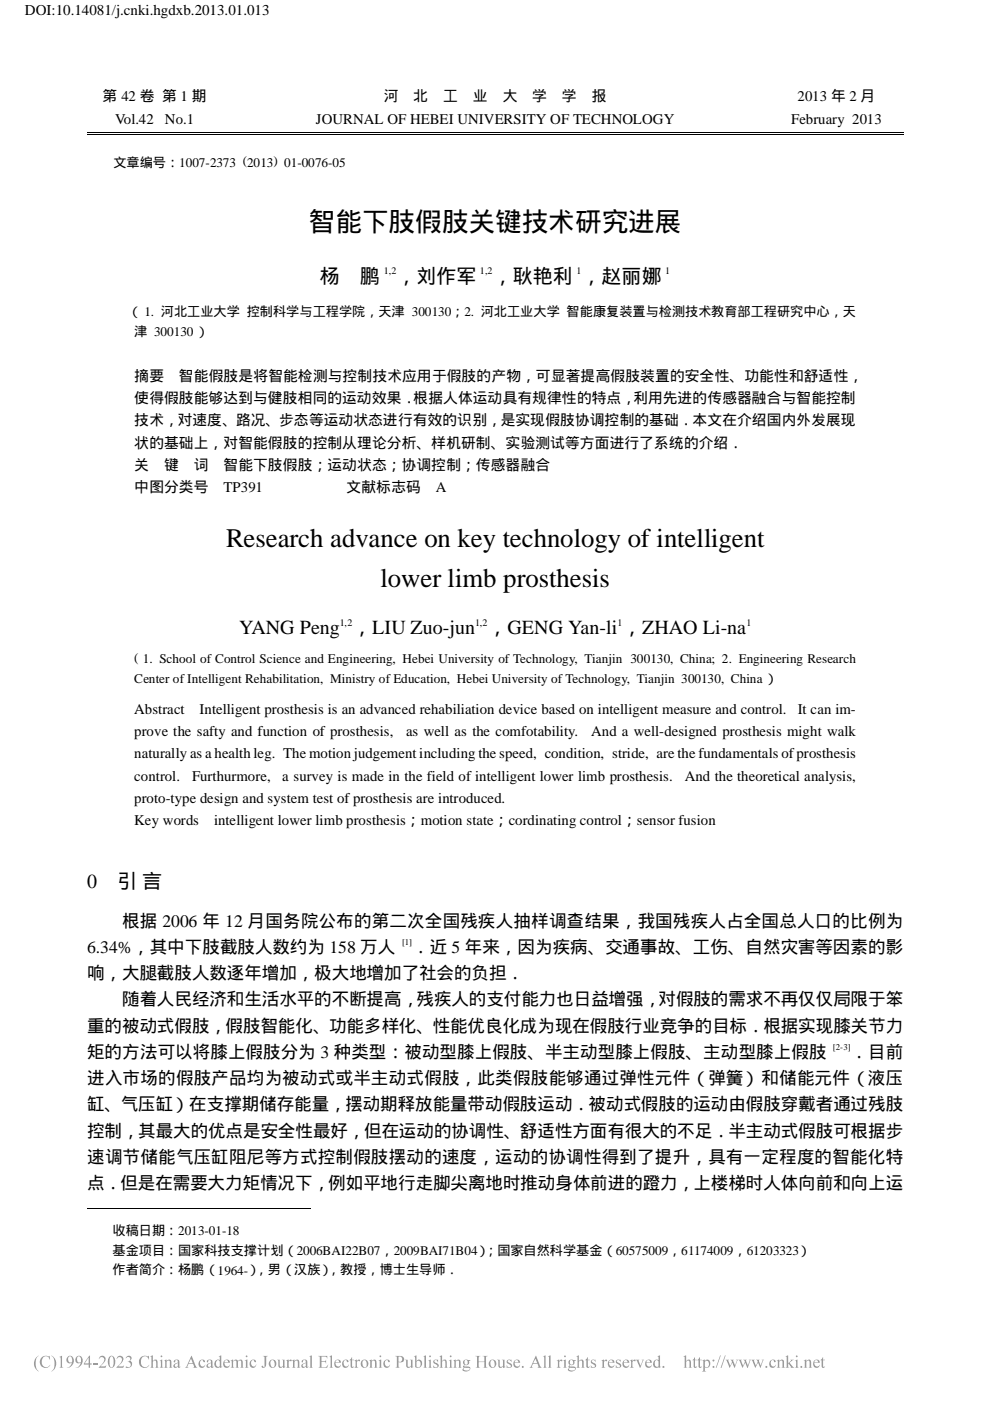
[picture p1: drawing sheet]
<svg xmlns="http://www.w3.org/2000/svg" width="210mm" height="297mm" viewBox="0 0 210 297" stroke-linecap="round" stroke-linejoin="round" font-family="sans-serif">
<path d="M18.5 28.1h173.1M18.5 28.6h173.1M18.5 256.2h47.5" fill="none" stroke="#000" stroke-width=".21"/>
<g fill="#999">
<path d="M7.8 287.7l.4-.3a2.47 2.47 0 0 0 0 3.4 1.93 1.93 0 0 1-.4-3.1z" fill-rule="evenodd"/>
<path d="M8.9 287.7a1.78 1.78 0 0 1 1.5-.2l.1-.1 .1 .9a.92 .92 0 0 0-1.1-.7 .92 .92 0 0 0-.6 1.2 .98 .98 0 0 0 .6 1 .98 .98 0 0 0 1.2-.4 1.24 1.24 0 0 1-1.9 .3 1.24 1.24 0 0 1 .1-2z" fill-rule="evenodd"/>
<path d="M42.3 288.5a.59 .59 0 0 1 .7-.3 .59 .59 0 0 1 .4 .5 .29 .29 0 0 1-.3 0 .29 .29 0 0 1-.1-.3 .6 .6 0 0 0-.6 .4 .6 .6 0 0 0 .1 .7 .55 .55 0 0 0 .6 .2 .55 .55 0 0 0 .4-.4 .76 .76 0 0 1-.9 .7 .76 .76 0 0 1-.5-1.1z" fill-rule="evenodd"/>
<path d="M12.5 287.7l.7-.3v2.3l.3 .3h-.9l.2-.2 .1-1.6-.1-.4z" fill-rule="evenodd"/>
<path d="M14.4 287.6a.93 .93 0 0 1 1.2 .3 .93 .93 0 0 1 0 1.1 1.34 1.34 0 0 1-1.5 1 1.26 1.26 0 0 0 1.1-1.1 .77 .77 0 0 1-1.1-.2 .77 .77 0 0 1 .3-1.1zM14.7 287.6a.64 .64 0 0 0-.3 .9 .64 .64 0 0 0 .9 .2 .99 .99 0 0 0-.4-1.2z" fill-rule="evenodd"/>
<path d="M16.3 287.6a.86 .86 0 0 1 1.1 .1 .86 .86 0 0 1 .1 1 1.38 1.38 0 0 1-1.5 1.3 1.21 1.21 0 0 0 1.1-1.1 .78 .78 0 0 1-1.1-.2 .78 .78 0 0 1 .3-1.1zM16.4 287.7a.64 .64 0 0 0-.1 .8 .64 .64 0 0 0 .8 .3 .74 .74 0 0 0-.5-1.2z" fill-rule="evenodd"/>
<path d="M18.9 287.4h.2v1.7h.3v.2h-.3v.7h-.3v-.7h-1v-.2zM18.8 287.8l-.8 1.3h.8z" fill-rule="evenodd"/>
<path d="M19.7 289h1v.3h-1z" fill-rule="evenodd"/>
<path d="M21.2 287.6a.77 .77 0 0 1 1.1 .2 .77 .77 0 0 1-.2 1.1l-.8 .8h.9l.3-.2-.1 .5-1.5-.1a2.08 2.08 0 0 0 1.1-1.9 .62 .62 0 0 0-1 .1z" fill-rule="evenodd"/>
<path d="M78.2 288.5l.6-.2v.3a.54 .54 0 0 1 .7-.4 .54 .54 0 0 1 .3 .7v.9l.3 .2h-.8l.2-.2v-.9l-.1-.3-.2-.1-.4 .2v1.1l.3 .2h-.9l.3-.2v-1.2z" fill-rule="evenodd"/>
<path d="M127.5 288.5l.6-.2v.3l.2-.3h.3a.2 .2 0 0 1 0 .3 .2 .2 0 0 1-.3-.1l-.2 .3v.9l.3 .3h-.9l.2-.2v-1.2z" fill-rule="evenodd"/>
<path d="M26.8 287.7a.58 .58 0 0 1 .9-.1 .58 .58 0 0 1-.1 .9 .82 .82 0 0 1 .2 1.2 .82 .82 0 0 1-1.2 .1l.1-.1a.59 .59 0 0 0 1-.2 .59 .59 0 0 0-.6-.8 .54 .54 0 0 0 .5-.4 .54 .54 0 0 0-.4-.6l-.5 .3z" fill-rule="evenodd"/>
<path d="M29.9 287.7a1.76 1.76 0 0 1 1.5-.2l.2-.1v.9a.9 .9 0 0 0-1.1-.7 .9 .9 0 0 0-.6 1.2 .96 .96 0 0 0 .6 1 .96 .96 0 0 0 1.2-.4 1.24 1.24 0 0 1-1.9 .3 1.24 1.24 0 0 1 .1-2z" fill-rule="evenodd"/>
<path d="M31.8 287.6l.6-.2v1.2a.54 .54 0 0 1 .7-.3 .54 .54 0 0 1 .3 .7v.8l.3 .2h-.9l.3-.3v-.9a.35 .35 0 0 0-.3-.4 .35 .35 0 0 0-.4 .3v1.1l.3 .2h-.8l.2-.3v-2z" fill-rule="evenodd"/>
<path d="M34.1 287.6a.18 .18 0 0 1 .3 0 .18 .18 0 0 1-.3 0zM33.8 288.5l.6-.2v1.4l.3 .3h-.9l.3-.2v-.2v-1.1z" fill-rule="evenodd"/>
<path d="M25 287.6a.77 .77 0 0 1 1.1 .2 .77 .77 0 0 1-.3 1.1l-.8 .8h1l.3-.2-.2 .5h-1.4a2.65 2.65 0 0 0 1.1-2 .6 .6 0 0 0-.6-.3 .6 .6 0 0 0-.5 .4z" fill-rule="evenodd"/>
<path d="M122.2 287.6l.5-.2v1.2a.55 .55 0 0 1 .7-.3 .55 .55 0 0 1 .4 .7v.8l.2 .2h-.8l.2-.2v-1a.35 .35 0 0 0-.3-.4 .35 .35 0 0 0-.4 .3v1.1l.3 .2h-.8l.2-.1v-.3v-1.8v-.2z" fill-rule="evenodd"/>
<path d="M113.6 287.4l.9 2.1 .4 .5h-1l.3-.2-.2-.6h-1l-.3 .6 .3 .2h-.7l.3-.3zM113.5 288l-.5 1h.9z" fill-rule="evenodd"/>
<path d="M40.6 287.4l.9 2.1 .4 .5h-1l.2-.2-.1-.6h-1l-.3 .6 .3 .2h-.8l.3-.3zM40.5 288l-.5 1h.9z" fill-rule="evenodd"/>
<path d="M10.9 287.4a1.91 1.91 0 0 1 0 3.4 2.47 2.47 0 0 0 0-3.4z" fill-rule="evenodd"/>
<path d="M44 288.4a.62 .62 0 0 1 .7-.1 .62 .62 0 0 1 .3 .6l.1 .9h.2l-.4 .2-.2-.2a.51 .51 0 0 1-.9 .1 .51 .51 0 0 1 .5-.8l.4-.2v-.3a.36 .36 0 0 0-.4-.2 .36 .36 0 0 0-.3 .5l-.1-.2zM44.1 289.3v.2l.1 .3 .5-.2v-.6z" fill-rule="evenodd"/>
<path d="M46.4 287.6l.5-.2v2.3l.3 .1-.6 .2v-.2a.74 .74 0 0 1-1 0 .74 .74 0 0 1-.1-1.1l.5-.4 .6 .1v-.7zM46 288.5a.75 .75 0 0 0-.2 .8 .75 .75 0 0 0 .6 .5l.2-.2v-.8a.38 .38 0 0 0-.2-.4 .38 .38 0 0 0-.4 .1z" fill-rule="evenodd"/>
<path d="M47.6 288.5a.67 .67 0 0 1 .7-.2 .67 .67 0 0 1 .5 .6h-1.2a.6 .6 0 0 0 .4 .8 .6 .6 0 0 0 .7-.4 .74 .74 0 0 1-.9 .7 .74 .74 0 0 1-.5-1.1zM47.7 288.5l-.1 .3h.8a.39 .39 0 0 0-.2-.4 .39 .39 0 0 0-.5 .1z" fill-rule="evenodd"/>
<path d="M48.9 288.5l.5-.2v.3a.55 .55 0 0 1 .5-.3 .55 .55 0 0 1 .5 .3 .53 .53 0 0 1 .7-.4 .53 .53 0 0 1 .4 .7v.9l.2 .2h-.8l.3-.2v-.9a.35 .35 0 0 0-.4-.4 .35 .35 0 0 0-.4 .3v1l.3 .2h-.8l.2-.2v-.9a.37 .37 0 0 0-.2-.4 .37 .37 0 0 0-.5 .2l.1 1.1 .2 .2h-.8l.2-.1v-.3v-1.1z" fill-rule="evenodd"/>
<path d="M52.1 287.6a.2 .2 0 0 1 .4 0 .2 .2 0 0 1-.4 0zM51.9 288.5l.6-.2v1.5l.2 .2h-.8l.2-.3v-1.1z" fill-rule="evenodd"/>
<path d="M53.2 288.5a.56 .56 0 0 1 .6-.3 .56 .56 0 0 1 .4 .5 .27 .27 0 0 1-.3 0 .27 .27 0 0 1-.1-.3 .6 .6 0 0 0-.6 .4 .6 .6 0 0 0 .2 .7 .55 .55 0 0 0 .5 .2 .55 .55 0 0 0 .5-.4 .76 .76 0 0 1-1 .7 .76 .76 0 0 1-.5-1.1z" fill-rule="evenodd"/>
<path d="M55.7 287.5h1.1l-.4 .3v1.3a.58 .58 0 0 1-.2 .8 .58 .58 0 0 1-.7-.2l.1-.1 .4 .3 .1-.1v-2z" fill-rule="evenodd"/>
<path d="M56.9 289.1a.85 .85 0 0 1 1.7 0 .85 .85 0 0 1-1.7 0zM57.5 288.4a.89 .89 0 0 0 .5 1.5 .92 .92 0 0 0-.4-1.5z" fill-rule="evenodd"/>
<path d="M58.7 288.3h.6v1.1a.36 .36 0 0 0 .3 .4 .36 .36 0 0 0 .4-.2v-1.1l-.2-.2h.5v1.4l.3 .1-.6 .2v-.3a.52 .52 0 0 1-.6 .3 .52 .52 0 0 1-.4-.6v-1z" fill-rule="evenodd"/>
<path d="M61.8 288.5l.6-.2v.3a.54 .54 0 0 1 .7-.4 .54 .54 0 0 1 .4 .7v.9l.2 .2h-.8l.2-.2v-.9v-.3l-.2-.1-.5 .2v1.1l.3 .2h-.8l.2-.2v-1.2z" fill-rule="evenodd"/>
<path d="M64.1 288.4a.62 .62 0 0 1 .7-.1 .62 .62 0 0 1 .4 .6v.9h.2l-.3 .2-.3-.2a.51 .51 0 0 1-.9 .1 .51 .51 0 0 1 .5-.8l.4-.2v-.3a.36 .36 0 0 0-.4-.2 .36 .36 0 0 0-.2 .5l-.2-.2zM64.2 289.3v.2l.2 .3 .4-.2v-.6z" fill-rule="evenodd"/>
<path d="M65.5 287.6l.6-.2v2.3l.3 .3h-.9l.3-.2v-2.1z" fill-rule="evenodd"/>
<path d="M163.3 288.5a.59 .59 0 0 1 .7-.3 .59 .59 0 0 1 .4 .5 .29 .29 0 0 1-.3 0 .29 .29 0 0 1-.1-.3 .6 .6 0 0 0-.6 .4 .6 .6 0 0 0 .1 .7 .55 .55 0 0 0 .6 .2 .55 .55 0 0 0 .4-.4 .76 .76 0 0 1-.9 .7 .76 .76 0 0 1-.5-1.1z" fill-rule="evenodd"/>
<path d="M69.8 287.6l.6-.2v2.2v.3l.3 .1h-.9l.3-.2v-.2v-1.8l-.1-.2z" fill-rule="evenodd"/>
<path d="M71.1 288.5a.67 .67 0 0 1 .7-.2 .67 .67 0 0 1 .5 .6h-1.2a.6 .6 0 0 0 .4 .8 .6 .6 0 0 0 .7-.4 .73 .73 0 0 1-.9 .7 .73 .73 0 0 1-.4-1.1zM71.3 288.5l-.2 .3h.8a.4 .4 0 0 0-.2-.4 .4 .4 0 0 0-.4 .1z" fill-rule="evenodd"/>
<path d="M72.8 288.5a.56 .56 0 0 1 .6-.3 .56 .56 0 0 1 .4 .5 .27 .27 0 0 1-.3 0 .27 .27 0 0 1-.1-.3 .6 .6 0 0 0-.6 .4 .6 .6 0 0 0 .2 .7 .55 .55 0 0 0 .5 .2 .55 .55 0 0 0 .5-.4 .76 .76 0 0 1-1 .7 .76 .76 0 0 1-.4-1.1z" fill-rule="evenodd"/>
<path d="M74.6 287.7v.6h.4l-.4 .1 .1 1.3 .1 .1 .3-.1a.39 .39 0 0 1-.5 .3 .39 .39 0 0 1-.3-.4v-1.2h-.3z" fill-rule="evenodd"/>
<path d="M137 288.5a.67 .67 0 0 1 .8-.2 .67 .67 0 0 1 .4 .6h-1.1a.6 .6 0 0 0 .3 .8 .6 .6 0 0 0 .8-.4 .74 .74 0 0 1-1 .7 .74 .74 0 0 1-.4-1.1zM137.2 288.5l-.1 .3h.7a.39 .39 0 0 0-.2-.4 .39 .39 0 0 0-.4 .1z" fill-rule="evenodd"/>
<path d="M130.7 288.4l.9-.1v.5a.44 .44 0 0 0-.3-.4 .44 .44 0 0 0-.5 .2l.3 .3a.59 .59 0 0 1 .5 .8 .59 .59 0 0 1-.9 .2l-.1 .1v-.5a.48 .48 0 0 0 .3 .4 .48 .48 0 0 0 .5-.2v-.3l-.8-.5z" fill-rule="evenodd"/>
<path d="M23.2 287.7a.75 .75 0 0 1 .9-.1 .75 .75 0 0 1 .3 .8 1.09 1.09 0 0 1-1 1.6 1.75 1.75 0 0 1-.2-2.3zM23.5 287.6a2.28 2.28 0 0 0 0 2.3h.1a1.76 1.76 0 0 0 .3-2.1z" fill-rule="evenodd"/>
<path d="M147.3 287.7l.1 .6h.3l-.3 .1v1.3l.1 .1 .2-.1a.32 .32 0 0 1-.3 .3 .32 .32 0 0 1-.3-.3v-1.3h-.3z" fill-rule="evenodd"/>
<path d="M67.5 287.5h1.9v.5l-.2-.3-1-.1v1h.8l.1-.3v.8l-.2-.3-.7-.1v1.1l.1 .1a.9 .9 0 0 0 1.2-.6l-.1 .7h-1.9l.2-.1 .1-.4v-1.8z" fill-rule="evenodd"/>
<path d="M81.5 288.5a.56 .56 0 0 1 .6-.3 .56 .56 0 0 1 .5 .5 .27 .27 0 0 1-.3 0 .27 .27 0 0 1-.1-.3 .6 .6 0 0 0-.6 .4 .6 .6 0 0 0 .1 .7 .55 .55 0 0 0 .6 .2 .55 .55 0 0 0 .4-.4 .76 .76 0 0 1-.9 .7 .76 .76 0 0 1-.5-1.1z" fill-rule="evenodd"/>
<path d="M83.8 287.5h.9a.76 .76 0 0 1 1 .8 .76 .76 0 0 1-1.2 .5v.9l.3 .3h-1l.3-.2v-.3v-1.8zM84.5 287.7v1a.57 .57 0 0 0 .8-.5 .57 .57 0 0 0-.8-.5z" fill-rule="evenodd"/>
<path d="M85.8 288.3h.6v1.1a.36 .36 0 0 0 .3 .4 .36 .36 0 0 0 .4-.2v-1.1l-.2-.2h.6v1.4l.2 .1-.6 .2v-.3a.54 .54 0 0 1-.6 .3 .54 .54 0 0 1-.4-.6v-1z" fill-rule="evenodd"/>
<path d="M87.7 287.6l.6-.2v1.2a.7 .7 0 0 1 1-.2 .7 .7 0 0 1 .2 1 .92 .92 0 0 1-1.5 .4v-2l-.1-.2zM88.3 288.7v1a.65 .65 0 0 0 1-.4 .65 .65 0 0 0-.7-.8z" fill-rule="evenodd"/>
<path d="M89.7 287.6l.6-.2v2.3l.3 .3h-.9l.3-.2v-2.1z" fill-rule="evenodd"/>
<path d="M91 287.6a.2 .2 0 0 1 .4 0 .2 .2 0 0 1-.4 0zM90.8 288.5l.5-.2 .1 1.4 .2 .3h-.8l.2-.2 .1-.2-.1-1.1z" fill-rule="evenodd"/>
<path d="M92 288.4l.9-.1v.5a.47 .47 0 0 0-.3-.4 .47 .47 0 0 0-.5 .1l.3 .4a.59 .59 0 0 1 .5 .8 .59 .59 0 0 1-.9 .2l-.1 .1v-.5a.48 .48 0 0 0 .3 .4 .48 .48 0 0 0 .5-.2l-.1-.3-.7-.4z" fill-rule="evenodd"/>
<path d="M93.1 287.6l.6-.2v1.2a.54 .54 0 0 1 .7-.3 .54 .54 0 0 1 .3 .7l.1 .8 .2 .2h-.8l.2-.3v-.9a.35 .35 0 0 0-.3-.4 .35 .35 0 0 0-.4 .3v1.1l.3 .2h-.8l.2-.3v-2z" fill-rule="evenodd"/>
<path d="M95.4 287.6a.18 .18 0 0 1 .3 0 .18 .18 0 0 1-.3 0zM95.1 288.5l.6-.2v1.4l.3 .3h-.9l.3-.2v-.2v-1.1z" fill-rule="evenodd"/>
<path d="M96.1 288.5l.5-.2v.3a.54 .54 0 0 1 .7-.4 .54 .54 0 0 1 .3 .7l.1 .9 .2 .2h-.8l.2-.2v-1.1l-.2-.2-.5 .2v1.1l.3 .2h-.8l.2-.1v-.3v-1.1z" fill-rule="evenodd"/>
<path d="M98.4 288.4l.4-.1 .9 .1-.3 .1a.68 .68 0 0 1-.1 .8 .68 .68 0 0 1-.8 .2l-.1 .1 .2 .1a.72 .72 0 0 1 1.1 .6 .9 .9 0 0 1-.8 .5 .9 .9 0 0 1-.8-.5l.3-.3-.2-.4 .3-.2-.3-.4zM98.6 288.4a.49 .49 0 0 0-.1 .7 .49 .49 0 0 0 .6 .1 .5 .5 0 0 0 .1-.6 .5 .5 0 0 0-.6-.2zM98.5 290l-.2 .2a.73 .73 0 0 0 .7 .4 .73 .73 0 0 0 .6-.5z" fill-rule="evenodd"/>
<path d="M105.4 288.3h.5v1.1a.36 .36 0 0 0 .3 .4 .36 .36 0 0 0 .4-.2v-1.1l-.2-.2h.6v1.4l.2 .1-.6 .2v-.3a.52 .52 0 0 1-.6 .3 .52 .52 0 0 1-.3-.6l-.1-1z" fill-rule="evenodd"/>
<path d="M100.8 287.5h1l-.3 .2v1h1.2v-1l-.4-.2h1.1l-.3 .1-.1 .3 .1 1.8 .3 .3h-1.1l.4-.2v-1h-1.2v1l.3 .2h-1l.3-.2v-.3v-1.8z" fill-rule="evenodd"/>
<path d="M103.6 289.1a.85 .85 0 0 1 1.7 0 .85 .85 0 0 1-1.7 0zM104.2 288.4a.89 .89 0 0 0 .4 1.5 .92 .92 0 0 0-.3-1.5z" fill-rule="evenodd"/>
<path d="M80.5 287.6a.19 .19 0 0 1 .3 0 .19 .19 0 0 1-.3 0zM80.2 288.5l.6-.2v1.5l.3 .2h-.8l.2-.3v-1.1z" fill-rule="evenodd"/>
<path d="M109.1 288.5a.67 .67 0 0 1 .7-.2 .67 .67 0 0 1 .5 .6h-1.2a.6 .6 0 0 0 .4 .8 .6 .6 0 0 0 .7-.4 .74 .74 0 0 1-.9 .7 .74 .74 0 0 1-.4-1.1zM109.3 288.5l-.2 .3h.8a.39 .39 0 0 0-.2-.4 .39 .39 0 0 0-.4 .1z" fill-rule="evenodd"/>
<path d="M119.6 287.6a.2 .2 0 0 1 .4 0 .2 .2 0 0 1-.4 0zM119.3 288.5l.6-.2v1.4l.3 .3h-.8l.2-.2v-1.2z" fill-rule="evenodd"/>
<path d="M115.1 287.6l.6-.2v2.2v.3l.3 .1h-.9l.3-.2v-.2v-1.8l-.1-.2z" fill-rule="evenodd"/>
<path d="M116.2 287.6l.5-.2v2.4l.3 .2h-.8l.2-.4v-1.9z" fill-rule="evenodd"/>
<path d="M132.2 288.5a.67 .67 0 0 1 .8-.2 .67 .67 0 0 1 .4 .6h-1.1a.6 .6 0 0 0 .3 .8 .6 .6 0 0 0 .8-.4 .74 .74 0 0 1-1 .7 .74 .74 0 0 1-.4-1.1zM132.4 288.5l-.1 .3h.7a.39 .39 0 0 0-.2-.4 .39 .39 0 0 0-.4 .1z" fill-rule="evenodd"/>
<path d="M118 288.5l.6-.2v.3l.4-.3a.18 .18 0 0 1 .2 .1 .18 .18 0 0 1-.1 .2l-.3-.1-.2 .3v1l.3 .2h-.9l.2-.1 .1-.3-.1-1.1z" fill-rule="evenodd"/>
<path d="M120.7 288.4l.5-.1 .9 .1-.1 .1h-.3a.68 .68 0 0 1-.1 .8 .68 .68 0 0 1-.8 .2v.1l.2 .1a.75 .75 0 0 1 1.1 .6 .93 .93 0 0 1-.8 .5 .93 .93 0 0 1-.9-.5l.3-.3-.2-.3 .3-.3-.3-.4zM120.9 288.4a.49 .49 0 0 0-.1 .7 .49 .49 0 0 0 .6 .1 .5 .5 0 0 0 .1-.6 .5 .5 0 0 0-.6-.2zM120.8 290l-.2 .2a.72 .72 0 0 0 .7 .4 .72 .72 0 0 0 .6-.5z" fill-rule="evenodd"/>
<path d="M36.9 288.5a.62 .62 0 0 1 .7-.3 .62 .62 0 0 1 .4 .7v.8l.3 .1-.4 .2-.2-.2a.51 .51 0 0 1-.9 .1 .51 .51 0 0 1 .4-.8l.5-.2v-.3a.32 .32 0 0 0-.4-.2 .32 .32 0 0 0-.2 .4h-.2zM37.1 289.3a.34 .34 0 0 0 .1 .5 .34 .34 0 0 0 .5-.2v-.6z" fill-rule="evenodd"/>
<path d="M124.6 287.7v.6h.4l-.4 .1v1.3l.2 .1 .3-.1a.38 .38 0 0 1-.5 .3 .38 .38 0 0 1-.3-.4v-1.2h-.3z" fill-rule="evenodd"/>
<path d="M125.4 288.4l.9-.1v.5a.45 .45 0 0 0-.3-.4 .45 .45 0 0 0-.5 .1v.2l.3 .2a.59 .59 0 0 1 .5 .8 .59 .59 0 0 1-.9 .2l-.1 .1v-.5a.45 .45 0 0 0 .3 .4 .45 .45 0 0 0 .5-.2l-.1-.3-.7-.4z" fill-rule="evenodd"/>
<path d="M148.3 287.7l.1 .6h.4l-.4 .1v1.3l.2 .1 .2-.1a.38 .38 0 0 1-.4 .3 .38 .38 0 0 1-.3-.4v-1.2h-.3z" fill-rule="evenodd"/>
<path d="M107.6 288.4l.8-.1v.5a.44 .44 0 0 0-.3-.4 .44 .44 0 0 0-.5 .2l.3 .3a.59 .59 0 0 1 .6 .8 .59 .59 0 0 1-.9 .2l-.2 .1v-.5a.48 .48 0 0 0 .4 .4 .48 .48 0 0 0 .5-.2l-.1-.3-.8-.5z" fill-rule="evenodd"/>
<path d="M34.7 288.5l.6-.2v.3a.54 .54 0 0 1 .7-.4 .54 .54 0 0 1 .3 .7v.9l.3 .2h-.8l.2-.2v-1.1l-.2-.2-.5 .2v1.1l.3 .2h-.9l.3-.1v-.3v-1.1z" fill-rule="evenodd"/>
<path d="M76.4 289.1a.85 .85 0 0 1 1.7 0 .85 .85 0 0 1-1.7 0zM77 288.5a.86 .86 0 0 0 .5 1.4 .91 .91 0 0 0-.4-1.5z" fill-rule="evenodd"/>
<path d="M133.5 288.5l.6-.2v.3l.4-.3a.18 .18 0 0 1 .3 .1 .18 .18 0 0 1-.2 .2l-.3-.1-.2 .3v1l.3 .2h-.9l.3-.1v-.3v-1.1z" fill-rule="evenodd"/>
<path d="M134.8 288.3h.8l-.2 .2 .4 1.1 .4-1.2-.2-.1h.6l-.9 1.7-.7-1.5z" fill-rule="evenodd"/>
<path d="M75.1 288.5l.6-.2v.3l.4-.3a.18 .18 0 0 1 .2 .1 .18 .18 0 0 1-.1 .2l-.3-.1-.2 .3v1l.3 .2h-.9l.2-.1 .1-.3-.1-1.1z" fill-rule="evenodd"/>
<path d="M139.4 287.6l.5-.2v2.3l.3 .1-.6 .2v-.2a.74 .74 0 0 1-1 0 .74 .74 0 0 1 0-1.1l.4-.4 .6 .1v-.7zM139 288.5a.77 .77 0 0 0 .5 1.3l.1-.2v-.8a.39 .39 0 0 0-.2-.4 .39 .39 0 0 0-.4 .1z" fill-rule="evenodd"/>
<path d="M60.6 288.5l.6-.2v.3l.3-.3 .3 .1a.23 .23 0 0 1-.1 .2 .23 .23 0 0 1-.3-.1l-.2 .3v.9l.3 .3h-.9l.3-.2v-1.2z" fill-rule="evenodd"/>
<path d="M148.8 288.5l.6-.2v.3a.62 .62 0 0 1 .8-.3 .62 .62 0 0 1 .4 .8 .76 .76 0 0 1-.3 .8 .76 .76 0 0 1-.9 0v.6l.3 .3h-.9l.3-.2v-2zM149.6 288.6l-.2 .1v.7a.47 .47 0 0 0 .6 .5 .47 .47 0 0 0 .3-.7 .5 .5 0 0 0-.1-.6 .5 .5 0 0 0-.6 0z" fill-rule="evenodd"/>
<path d="M129.1 288.5a.67 .67 0 0 1 .7-.2 .67 .67 0 0 1 .5 .6h-1.2a.6 .6 0 0 0 .4 .8 .6 .6 0 0 0 .7-.4 .73 .73 0 0 1-.9 .7 .73 .73 0 0 1-.4-1.1zM129.3 288.5l-.2 .3h.8a.4 .4 0 0 0-.2-.4 .4 .4 0 0 0-.4 .1z" fill-rule="evenodd"/>
<path d="M144.9 287.6l.6-.2v1.2a.55 .55 0 0 1 .7-.3 .55 .55 0 0 1 .3 .7v.8l.3 .2h-.9l.3-.2v-1a.35 .35 0 0 0-.3-.4 .35 .35 0 0 0-.4 .3v1.1l.2 .2h-.8l.3-.2v-2.1z" fill-rule="evenodd"/>
<path d="M151.1 288.5a.2 .2 0 0 1 .4 0 .2 .2 0 0 1-.4 0zM151 289.8a.25 .25 0 0 1 .5 0 .25 .25 0 0 1-.5 0z" fill-rule="evenodd"/>
<path d="M152.7 287.4h.1l-.9 2.6h-.1z" fill-rule="evenodd"/>
<path d="M153.7 287.4h.1l-.8 2.6h-.2z" fill-rule="evenodd"/>
<path d="M153.8 288.3h.8l-.2 .2 .4 1.1 .4-.9-.3-.4h.7l-.2 .2 .5 1 .3-1.1-.2-.1h.5l-.2 .3-.5 1.4-.5-1.1-.6 1.1-.6-1.5z" fill-rule="evenodd"/>
<path d="M156.6 288.3h.7l-.2 .2 .5 1.1 .3-.9-.3-.4h.7l-.1 .2 .4 1 .4-1.1-.3-.1h.5l-.7 1.7-.5-1.1-.6 1.1-.6-1.5z" fill-rule="evenodd"/>
<path d="M159.3 288.3h.7l-.1 .3 .4 1 .4-.9-.4-.4h.7l-.1 .3 .4 .9 .4-1-.2-.2h.5l-.3 .3-.4 1.4-.6-1.1-.6 1.1z" fill-rule="evenodd"/>
<path d="M164.6 288.5l.6-.2v.3a.54 .54 0 0 1 .7-.4 .54 .54 0 0 1 .3 .7v.9l.3 .2h-.8l.2-.2v-1.1l-.2-.2-.5 .2v1.1l.3 .2h-.9l.3-.1v-.3v-1.1z" fill-rule="evenodd"/>
<path d="M166.5 287.6l.6-.2v1.6l.6-.5-.1-.2h.7l-.9 .6 1 1.1h-.8l.1-.2-.6-.8v.8l.3 .2h-.9l.2-.1 .1-.3v-1.9z" fill-rule="evenodd"/>
<path d="M168.7 287.6a.2 .2 0 0 1 .4 0 .2 .2 0 0 1-.4 0zM168.5 288.5l.6-.2v1.4l.3 .3h-.9l.3-.2v-.2v-1.1z" fill-rule="evenodd"/>
<path d="M170.4 288.5l.6-.2v.3a.54 .54 0 0 1 .6-.4 .54 .54 0 0 1 .4 .7v.9l.2 .2h-.8l.3-.2v-.9l-.1-.3-.2-.1-.4 .2v1.1l.2 .2h-.8l.2-.2v-1.2z" fill-rule="evenodd"/>
<path d="M172.6 288.5a.67 .67 0 0 1 .8-.2 .67 .67 0 0 1 .4 .6h-1.2a.6 .6 0 0 0 .4 .8 .6 .6 0 0 0 .8-.4 .73 .73 0 0 1-1 .7 .73 .73 0 0 1-.4-1.1zM172.8 288.5l-.2 .3h.9a.4 .4 0 0 0-.3-.4 .4 .4 0 0 0-.4 .1z" fill-rule="evenodd"/>
<path d="M174.4 287.7l.1 .6h.4l-.4 .1v1.3l.2 .1 .2-.1a.38 .38 0 0 1-.4 .3 .38 .38 0 0 1-.3-.4v-1.2h-.3z" fill-rule="evenodd"/>
<circle cx="110.8" cy="289.8" r=".22"/>
<circle cx="140.7" cy="289.8" r=".22"/>
<circle cx="162.5" cy="289.8" r=".22"/>
<circle cx="169.9" cy="289.8" r=".22"/>
</g>
<g font-size="5.7">
<text x="65.4" y="49.1">智能下肢假肢关键技术研究进展</text>
<text x="47.9" y="115.9">Research advance on key technology of intelligent</text>
<text x="80.7" y="124.4">lower limb prosthesis</text>
</g>
<g font-size="4.2">
<text x="67.8" y="60">杨</text>
<text x="76.4" y="60">鹏</text>
<text x="84.1" y="60">，刘作军</text>
<text x="104.5" y="60">，耿艳利 ，赵丽娜</text>
<text x="50.7" y="134.5">YANG Peng ，LIU Zuo-jun ，GENG Yan-li ，ZHAO Li-na</text>
<text x="18.5" y="188.3">0</text>
<text x="24.9" y="188.3">引 言</text>
</g>
<g font-size="3.7">
<text x="25.9" y="196.5">根据 2006 年 12 月国务院公布的第二次全国残疾人抽样调查结果，我国残疾人占全国总人口的比例为</text>
<text x="18.5" y="202">6.34%，其中下肢截肢人数约为 158 万人</text>
<text x="87.4" y="202">．近 5 年来，因为疾病、交通事故、工伤、自然灾害等因素的影</text>
<text x="18.5" y="207.6">响，大腿截肢人数逐年增加，极大地增加了社会的负担．</text>
<text x="25.9" y="213.1">随着人民经济和生活水平的不断提高，残疾人的支付能力也日益增强，对假肢的需求不再仅仅局限于笨</text>
<text x="18.5" y="218.7">重的被动式假肢，假肢智能化、功能多样化、性能优良化成为现在假肢行业竞争的目标．根据实现膝关节力</text>
<text x="18.5" y="224.3">矩的方法可以将膝上假肢分为 3 种类型：被动型膝上假肢、半主动型膝上假肢、主动型膝上假肢</text>
<text x="180.3" y="224.3">．目前</text>
<text x="18.5" y="229.8">进入市场的假肢产品均为被动式或半主动式假肢，此类假肢能够通过弹性元件（弹簧）和储能元件（液压</text>
<text x="18.5" y="235.4">缸、气压缸）在支撑期储存能量，摆动期释放能量带动假肢运动．被动式假肢的运动由假肢穿戴者通过残肢</text>
<text x="18.5" y="241">控制，其最大的优点是安全性最好，但在运动的协调性、舒适性方面有很大的不足．半主动式假肢可根据步</text>
<text x="18.5" y="246.5">速调节储能气压缸阻尼等方式控制假肢摆动的速度，运动的协调性得到了提升，具有一定程度的智能化特</text>
<text x="18.5" y="252.1">点．但是在需要大力矩情况下，例如平地行走脚尖离地时推动身体前进的蹬力，上楼梯时人体向前和向上运</text>
</g>
<text font-size="3.2" x="5.3" y="3.2">DOI:10.14081/j.cnki.hgdxb.2013.01.013</text>
<g font-size="3.1">
<text x="21.8" y="21.4">第 42 卷 第 1 期</text>
<text x="81.4" y="21.4">河</text>
<text x="87.6" y="21.4">北</text>
<text x="94" y="21.4">工</text>
<text x="100.2" y="21.4">业</text>
<text x="106.6" y="21.4">大</text>
<text x="112.9" y="21.4">学</text>
<text x="119.1" y="21.4">学</text>
<text x="125.5" y="21.4">报</text>
<text x="169.1" y="21.4">2013 年 2 月</text>
<text x="24.4" y="26.2">Vol.42</text>
<text x="35" y="26.2">No.1</text>
<text x="67" y="26.2">JOURNAL OF HEBEI UNIVERSITY OF TECHNOLOGY</text>
<text x="167.7" y="26.2">February 2013</text>
<text x="28.4" y="80.7">摘要</text>
<text x="37.9" y="80.7">智能假肢是将智能检测与控制技术应用于假肢的产物，可显著提高假肢装置的安全性、功能性和舒适性，</text>
<text x="28.4" y="85.5">使得假肢能够达到与健肢相同的运动效果．根据人体运动具有规律性的特点，利用先进的传感器融合与智能控制</text>
<text x="28.4" y="90.2">技术，对速度、路况、步态等运动状态进行有效的识别，是实现假肢协调控制的基础．本文在介绍国内外发展现</text>
<text x="28.4" y="94.9">状的基础上，对智能假肢的控制从理论分析、样机研制、实验测试等方面进行了系统的介绍．</text>
<text x="28.4" y="99.6">关</text>
<text x="34.8" y="99.6">键</text>
<text x="41.1" y="99.6">词</text>
<text x="47.4" y="99.6">智能下肢假肢；运动状态；协调控制；传感器融合</text>
<text x="28.4" y="104.3">中图分类号</text>
<text x="47.4" y="104.3">TP391</text>
<text x="73.5" y="104.3">文献标志码</text>
<text x="92.4" y="104.3">A</text>
<text x="28.4" y="151.3">Abstract</text>
<text x="42.3" y="151.3">Intelligent prosthesis is an advanced rehabiliation device based on intelligent measure and control.</text>
<text x="169.2" y="151.3">It can im-</text>
<text x="28.4" y="160.8">naturally as a health leg. The motion judgement including the speed, condition, stride, are the fundamentals ofprosthesis</text>
<text x="28.4" y="156.1">prove the safty and function of prosthesis,</text>
<text x="86.1" y="156.1">as well as the comfotability.</text>
<text x="125.3" y="156.1">And a well-designed prosthesis might walk</text>
<text x="28.4" y="165.6">control.</text>
<text x="40.7" y="165.6">Furthurmore,</text>
<text x="59.9" y="165.6">a survey is made in the field of intelligent lower limb prosthesis.</text>
<text x="145.2" y="165.6">And the theoretical analysis,</text>
<text x="28.4" y="170.3">proto-type design and system test of prosthesis are introduced.</text>
<text x="28.4" y="174.9">Key words</text>
<text x="45.4" y="174.9">intelligent lower limb prosthesis；motion state；cordinating control；sensor fusion</text>
</g>
<g font-size="2.8">
<text x="24" y="35.3">文章编号：1007-2373 (2013) 01-0076-05</text>
<text x="27.2" y="67">（ 1. 河北工业大学 控制科学与工程学院，天津 300130；2. 河北工业大学 智能康复装置与检测技术教育部工程研究中心，天</text>
<text x="28.4" y="71.2">津 300130）</text>
<text x="28.4" y="140.3">( 1. School of Control Science and Engineering, Hebei University of Technology, Tianjin 300130, China; 2. Engineering Research</text>
<text x="28.4" y="144.9">Center of Intelligent Rehabilitation, Ministry of Education, Hebei University of Technology, Tianjin 300130, China）</text>
<text x="23.9" y="261.8">收稿日期：2013-01-18</text>
<text x="23.9" y="266.1">基金项目：国家科技支撑计划（2006BAI22B07，2009BAI71B04）；国家自然科学基金（60575009，61174009，61203323）</text>
<text x="23.9" y="270.2">作者简介：杨鹏（1964-），男（汉族），教授，博士生导师．</text>
</g>
<g font-size="2.1">
<text x="81.4" y="58.2">1,2</text>
<text x="101.8" y="58.2">1,2</text>
<text x="122.3" y="58.2">1</text>
<text x="141.1" y="58.2">1</text>
<text x="72.1" y="132.7">1,2</text>
<text x="100.8" y="132.7">1,2</text>
<text x="130.9" y="132.7">1</text>
<text x="158.2" y="132.7">1</text>
</g>
<g font-size="1.9">
<text x="85.3" y="200.3">[1]</text>
<text x="176.6" y="222.5">[2-3]</text>
</g>
</svg>
